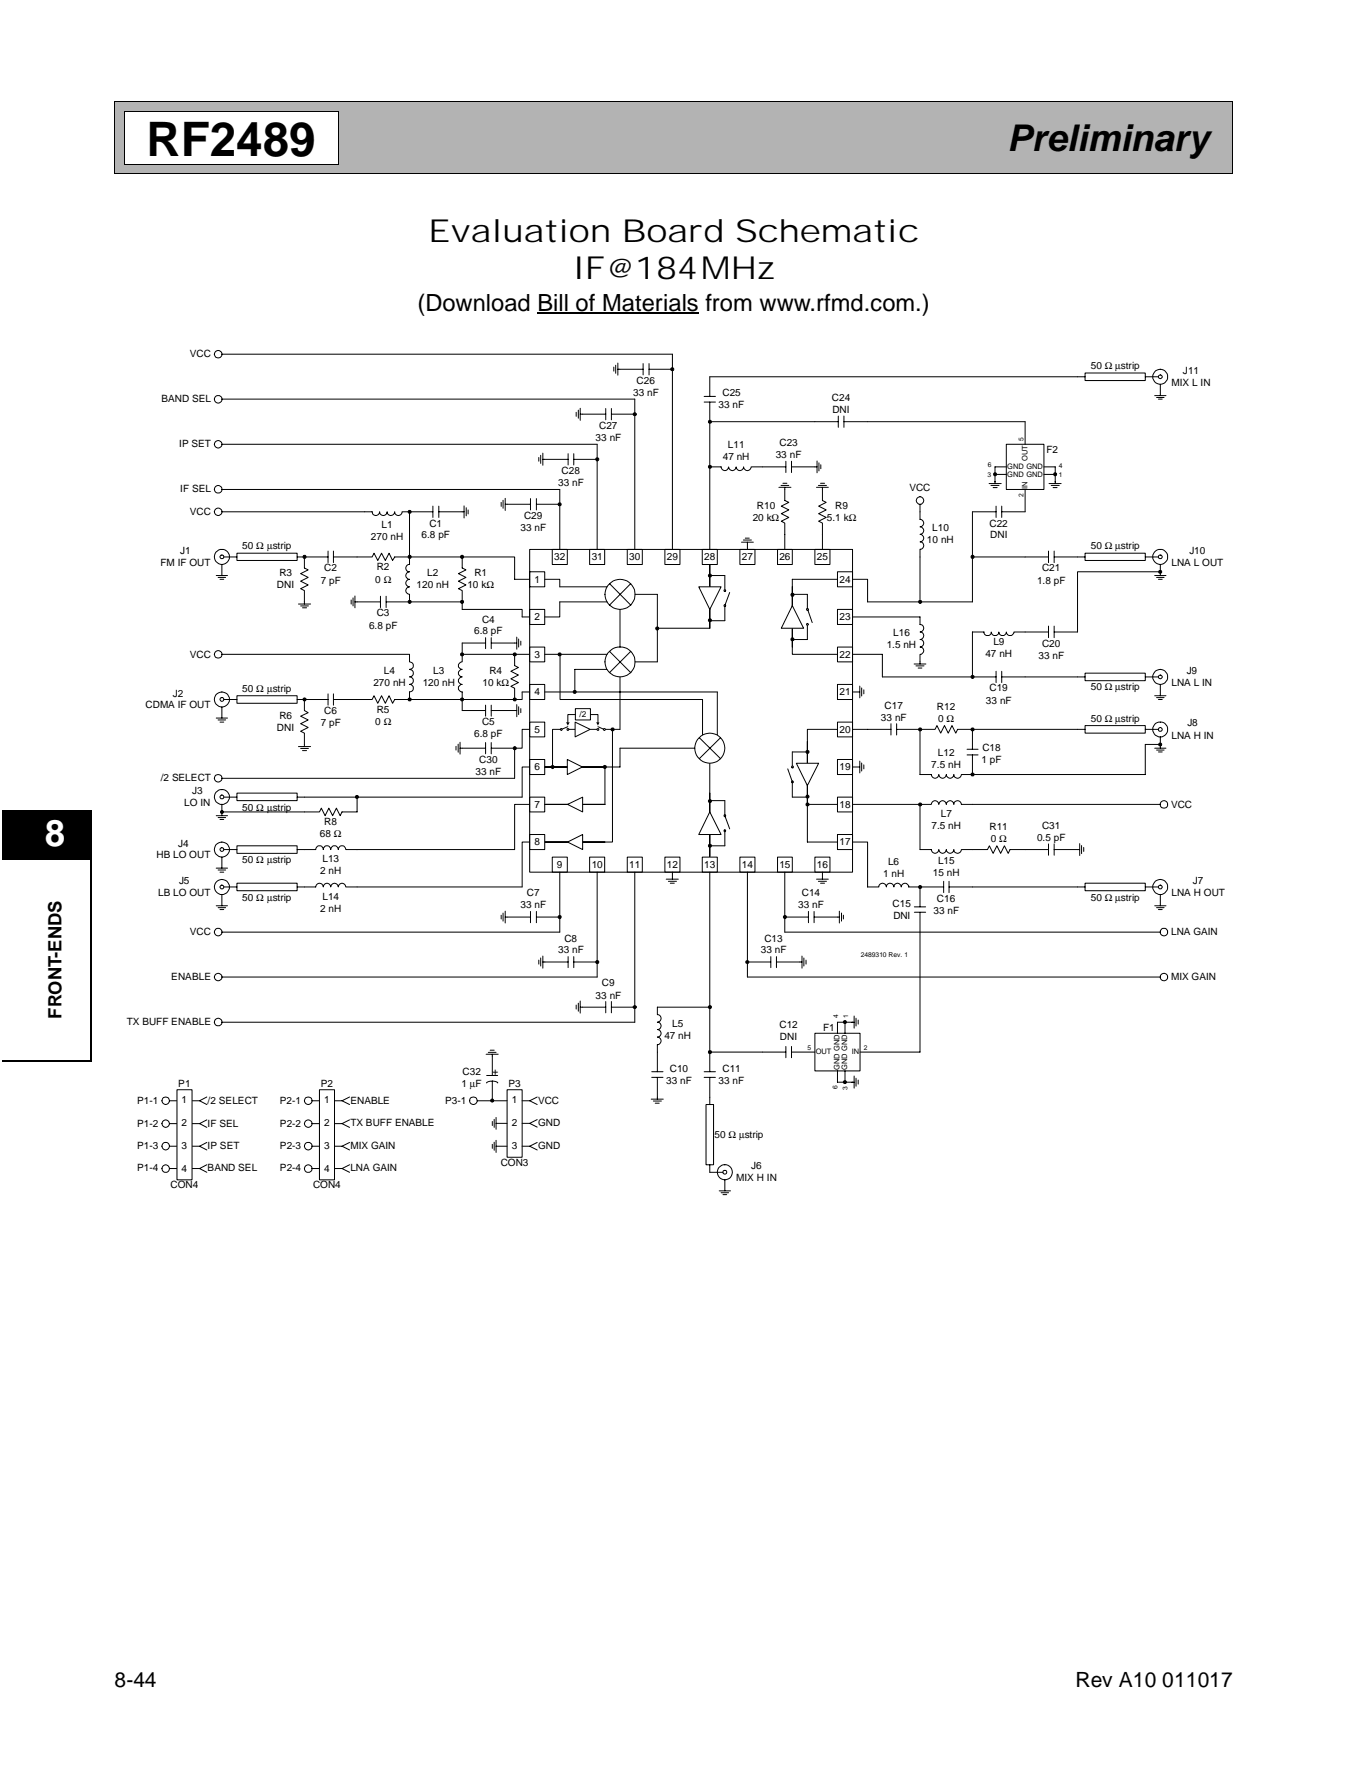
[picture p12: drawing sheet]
<svg xmlns="http://www.w3.org/2000/svg" width="216mm" height="279mm" viewBox="0 0 216 279" stroke-linecap="round" stroke-linejoin="round" font-family="sans-serif">
<path d="M18 16h176.2v11.3h-176.2z" fill="#b3b3b3"/>
<path d="M18 16h176.2M18 16v11.3M194.2 16v11.3M18 27.3h176.2" fill="none" stroke="#000" stroke-width=".16"/>
<path d="M19.5 17.6h33.8v8.2h-33.8z" fill="#fff"/>
<g fill="none" stroke="#000" stroke-width=".16">
<path d="M19.5 17.6h33.8M19.5 17.5v8.3M53.3 17.6v8.3M19.5 25.8h33.8M83.4 86.5h50.9v50.8h-50.9zM83.4 90h2.4v2.4h-2.4zM83.4 95.9h2.4v2.4h-2.4zM87 86.5h2.3v2.4h-2.3zM92.9 86.5h2.3v2.4h-2.3zM98.8 86.5h2.3v2.4h-2.3zM104.7 86.5h2.4v2.4h-2.4zM110.6 86.5h2.4v2.4h-2.4z"/>
<path d="M116.5 86.5h2.4v2.4h-2.4zM122.4 86.5h2.4v2.4h-2.4zM128.3 86.5h2.4v2.4h-2.4zM131.9 90h2.4v2.4h-2.4zM131.9 95.9h2.4v2.4h-2.4zM83.4 101.9h2.4v2.3h-2.4zM83.4 119.5h2.4v2.4h-2.4zM83.4 107.7h2.4v2.4h-2.4zM83.4 113.7h2.4v2.3h-2.4zM131.9 101.9h2.4v2.3h-2.4zM131.9 119.5h2.4v2.4h-2.4zM131.9 107.7h2.4v2.4h-2.4z"/>
<path d="M131.9 113.7h2.4v2.3h-2.4zM83.4 125.5h2.4v2.3h-2.4zM83.4 131.4h2.4v2.3h-2.4zM87 134.9h2.3v2.4h-2.3zM92.9 134.9h2.3v2.4h-2.3zM98.8 134.9h2.3v2.4h-2.3zM104.7 134.9h2.4v2.4h-2.4zM110.6 134.9h2.4v2.4h-2.4zM116.5 134.9h2.4v2.4h-2.4zM122.4 134.9h2.4v2.4h-2.4zM128.3 134.9h2.4v2.4h-2.4zM131.9 125.5h2.4v2.3h-2.4z"/>
<path d="M131.9 131.4h2.4v2.3h-2.4z"/>
</g>
<path d="M.4 127.7h2.7v7.3h-2.7zM3.1 127.7h11.1v7.3h-11.1z" fill="#000"/>
<path d="M.3 127.7h14.1M.3 135.1h14.1M14.3 127.7v39.2M.3 167h14.1" fill="none" stroke="#000" stroke-width=".21"/>
<path d="M84.6 49.3h25.4" fill="none" stroke="#000" stroke-width=".17"/>
<circle cx="97.6" cy="93.6" r="2.38" fill="#fff"/>
<g fill="none" stroke="#000" stroke-width=".16">
<path d="M96 91.9l3.3 3.3M99.3 91.9l-3.3 3.3"/>
<circle cx="97.6" cy="93.6" r="2.38"/>
</g>
<circle cx="97.6" cy="104.2" r="2.38" fill="#fff"/>
<g fill="none" stroke="#000" stroke-width=".16">
<path d="M97.6 95.9v6M96 102.5l3.3 3.4M99.3 102.5l-3.3 3.4M85.8 120.7h9.4"/>
<circle cx="97.6" cy="104.2" r="2.38"/>
</g>
<path d="M89.3 119.5l2.4 1.2-2.4 1.2z" fill="#fff" stroke="#000" stroke-width=".16"/>
<path d="M85.8 91.2h2.4v1.2M88.2 94.7v2.4h-2.4M111.8 88.9v10M85.8 103h9.8M85.8 108.9h27.2M88.2 103v7.1h22.4M95.6 105.4h-5.1v3.5M97.6 106.6v8.2" fill="none" stroke="#000" stroke-width=".16"/>
<g fill="#000" stroke="#000" stroke-width=".16">
<path d="M88 102.8l.3 .1v.3l-.1 .1-.3-.1v-.2z"/>
<circle cx="90.5" cy="108.9" r=".24"/>
</g>
<path d="M110 92.4h3.6l-1.8 3.5z" fill="#fff" stroke="#000" stroke-width=".16"/>
<path d="M114.1 90.6v2.2M114.1 95.5v2.2" fill="none" stroke="#000" stroke-width=".16"/>
<path d="M114.1 92.8v.3h.1v-.3zM114.1 95.2v.3h.1v-.3z" fill="#fff"/>
<path d="M103.5 93.6v10.6M103.5 98.9h8.3M111.8 90.6h2.3M111.8 97.7h2.3M114.1 92.8h.1v.3h-.1zM114.1 95.2h.1v.3h-.1zM114.9 93.3l-.7 1.9M97.6 117.8h11.9M110.6 110.1v5.9M113 108.9v6.8M111.8 124.8v10" fill="none" stroke="#000" stroke-width=".16"/>
<g fill="#000" stroke="#000" stroke-width=".16">
<path d="M111.6 97.5l.3-.1 .1 .2v.2l-.2 .1-.2-.1zM111.6 90.5l.3-.1 .1 .2v.2h-.2h-.2zM96.3 114.7l.3-.1 .1 .2v.2l-.3 .1-.1-.1z"/>
<circle cx="103.5" cy="98.9" r=".25"/>
<circle cx="95.2" cy="120.7" r=".25"/>
</g>
<path d="M111.8 127.8l1.8 3.6h-3.6z" fill="#fff" stroke="#000" stroke-width=".16"/>
<path d="M114.1 126v2.3M114.1 130.9v2.2" fill="none" stroke="#000" stroke-width=".16"/>
<path d="M114 130.8a.15 .15 0 0 1 .3 0 .15 .15 0 0 1-.3 0zM114 128.4a.15 .15 0 0 1 .3 0 .15 .15 0 0 1-.3 0z" fill="#fff"/>
<g fill="none" stroke="#000" stroke-width=".16">
<path d="M127.1 116.7v9.9M111.8 133.1h2.3M111.8 126h2.3M111.8 120.1v4.7M114.2 128.5l.7 2"/>
<circle cx="114.1" cy="128.4" r=".14"/>
<circle cx="114.1" cy="130.8" r=".14"/>
</g>
<path d="M111.6 125.9h.2h.2v.3l-.3 .1-.1-.1zM111.6 133l.2-.1 .2 .1v.3h-.3l-.1-.1z" fill="#000" stroke="#000" stroke-width=".16"/>
<path d="M125.4 120.1h3.5l-1.8 3.6z" fill="#fff" stroke="#000" stroke-width=".16"/>
<path d="M124.8 118.4v2.2M124.8 123.2v2.3" fill="none" stroke="#000" stroke-width=".16"/>
<path d="M124.6 120.7l.2-.1 .1 .2-.2 .1zM124.8 122.9l.1 .2-.1 .1-.2-.1z" fill="#fff"/>
<path d="M124.8 92.4v9.5M124.8 118.4h2.3M131.9 114.8h-4.8v1.8M124.1 121l.6 1.9M124.6 120.7l.2-.1 .1 .2-.2 .1zM124.8 122.9l.1 .2-.1 .1-.2-.1zM124.8 125.5h2.3M131.9 126.6h-4.8v5.9h4.8" fill="none" stroke="#000" stroke-width=".16"/>
<g fill="#000" stroke="#000" stroke-width=".16">
<path d="M127 118.2h.3a.24 .24 0 0 1 0 .3 .24 .24 0 0 1-.3 .1 .24 .24 0 0 1 0-.4zM127 126.5l.3-.1 .1 .2v.2l-.3 .1-.1-.1z"/>
<circle cx="127.2" cy="125.4" r=".24"/>
</g>
<path d="M124.8 95.3l1.7 3.6h-3.5z" fill="#fff" stroke="#000" stroke-width=".16"/>
<path d="M127.1 93.6v2.2M127.1 98.4v2.3" fill="none" stroke="#000" stroke-width=".16"/>
<path d="M127 98.3a.15 .15 0 0 1 .3 0 .15 .15 0 0 1-.3 0zM127.1 95.8l.2 .1-.1 .2h-.1z" fill="#fff"/>
<g fill="none" stroke="#000" stroke-width=".16">
<path d="M124.8 93.6h2.3M127.1 95.8l.2 .1-.1 .2h-.1zM127.2 96.1l.7 1.9M131.9 91.2h-7.1v1.2M124.8 101.9v1.1h7.1M124.8 100.7h2.3"/>
<circle cx="127.2" cy="98.3" r=".15"/>
</g>
<g fill="#000" stroke="#000" stroke-width=".16">
<path d="M124.7 93.4h.2l.1 .2-.1 .3h-.2l-.1-.2z"/>
<circle cx="124.8" cy="100.7" r=".24"/>
</g>
<circle cx="111.8" cy="117.8" r="2.37" fill="#fff"/>
<g fill="none" stroke="#000" stroke-width=".16">
<path d="M87.1 114.8h1.1M110.1 116.1l3.4 3.3M113.5 116.1l-3.4 3.3"/>
<circle cx="111.8" cy="117.8" r="2.37"/>
</g>
<path d="M88.3 114.7h.2l-.1 .3-.1-.1z" fill="#fff" stroke="#000" stroke-width=".16"/>
<path d="M89.4 114.4l-.9 .4M89.6 114.8h1" fill="none" stroke="#000" stroke-width=".16"/>
<path d="M89.3 114.7h.2l.1 .1-.2 .2z" fill="#fff" stroke="#000" stroke-width=".16"/>
<path d="M95.3 114.8h1.2" fill="none" stroke="#000" stroke-width=".16"/>
<circle cx="95.2" cy="114.8" r=".16" fill="#fff" stroke="#000" stroke-width=".16"/>
<path d="M93 114.8h1M94.2 114.4l.8 .4" fill="none" stroke="#000" stroke-width=".16"/>
<g fill="#fff" stroke="#000" stroke-width=".16">
<path d="M94 114.7h.3v.2l-.2 .1z"/>
<path d="M90.6 113.7l2.3 1.1-2.3 1.2z"/>
</g>
<path d="M90.6 111.5h2.4v1.8h-2.4zM90.6 112.5h-1.2v1.3M93 112.5h1.2v1.3M85.8 126.6h9.5" fill="none" stroke="#000" stroke-width=".16"/>
<path d="M89.1 113.7h.6l-.3 .5zM93.9 113.7h.5l-.2 .5z" fill="#000"/>
<path d="M89.4 126.6l2.4-1.1v2.3z" fill="#fff" stroke="#000" stroke-width=".16"/>
<path d="M85.8 132.5h9.5" fill="none" stroke="#000" stroke-width=".16"/>
<path d="M89.4 132.5l2.4-1.1v2.3z" fill="#fff" stroke="#000" stroke-width=".16"/>
<g fill="none" stroke="#000" stroke-width=".16">
<path d="M88.2 92.4h7.4M88.2 94.7h7.4M100 93.6h3.5M116.8 85.3h1.8M117.1 85h1.2M117.4 84.7h.6M117.7 85.3v1.2M71.8 117.5v.6M72.2 117.1v1.3M72.4 117.8h4.1M72.4 116.8v1.9M76.5 116.9v1.8"/>
<path d="M77.4 117.8h3.6v4.7h-46.1a.58 .58 0 0 1-.6 .6 .58 .58 0 0 1-.5-.7 .58 .58 0 0 1 .8-.4 .45 .45 0 0 1 .3 .5M77.4 116.9v1.8M87 114.8v5.9M97.6 114.8h-1.2v17.7h-1.1M97.6 117.8v2.9h-2.3v5.9M100 104.2h3.5M134.3 114.8h6M134.3 108.9h1.1M135.4 108v1.9M135.4 119.8v1.9M135.7 108.3v1.3M136 108.6v.6"/>
<path d="M140.3 113.9v1.8M141.2 114.8h3.7v7.1h1.8a.59 .59 0 0 0 .5 .6 .59 .59 0 0 0 .6-.6 .59 .59 0 0 0 .6 .6 .59 .59 0 0 0 .6-.6 .59 .59 0 0 0 .6 .6 .59 .59 0 0 0 .6-.6 .59 .59 0 0 0 .6 .6 .59 .59 0 0 0 .6-.6h1.7v-3.1M141.2 113.9v1.8M152.3 117.9h1.7M152.3 118.8h1.7M153.1 114.8v3.1M169.7 114.8h1.2M170.9 114.2h9.5v1.2h-9.5zM180.4 114.8h1.1M104.9 138.4h1.9M105.3 138.7h1.2M105.6 139h.6"/>
<path d="M105.9 137.3v1.1M128.6 138.4h1.8M128.9 138.7h1.2M129.2 139h.7M129.5 137.3v1.1M134.3 120.7h1.1M135.7 120.1v1.3M136 120.4v.6"/>
</g>
<g fill="#000" stroke="#000" stroke-width=".16">
<path d="M144.7 114.7l.3-.1 .1 .2v.2l-.2 .1-.2-.1zM86.8 120.7l.2-.2 .3 .2v.1l-.3 .2z"/>
<circle cx="81.1" cy="117.8" r=".24"/>
</g>
<path d="M182.5 114.6a.31 .31 0 0 1 .4 0 .31 .31 0 0 1 0 .5l-.4-.1z" fill="#fff"/>
<path d="M181.5 114.8h.9M181.8 117.8h1.8M182.1 118.1h1.2M182.4 118.4h.6M182.5 114.6a.31 .31 0 0 1 .4 0 .31 .31 0 0 1 0 .5l-.4-.1zM182.7 116a1.18 1.18 0 0 1-1.1-1.6 1.18 1.18 0 0 1 1.9-.5 1.18 1.18 0 0 1-.3 2l-.5 .1v1.8M182.7 117.2h-2.3v4.7h-27.3M36.1 125.5h1.2M37.3 124.8h9.5v1.2h-9.5zM46.8 125.5h35.4M56.2 125.5v2.3h-2.3l-.3 .6-.6-1.2-.6 1.2-.6-1.2-.6 1.2-.6-1.2-.3 .6h-2.4" fill="none" stroke="#000" stroke-width=".16"/>
<g fill="#000" stroke="#000" stroke-width=".16">
<path d="M153 114.7l.3-.1 .1 .2-.1 .2-.2 .1-.1-.1zM182.5 117.1l.3-.1a.23 .23 0 0 1 .1 .3 .23 .23 0 0 1-.3 .1 .23 .23 0 0 1-.1-.3z"/>
<circle cx="153.2" cy="121.9" r=".24"/>
</g>
<circle cx="34.9" cy="133.7" r=".3" fill="#fff"/>
<g fill="none" stroke="#000" stroke-width=".16">
<path d="M34.1 136.7h1.7M34.3 136.9h1.2M34.6 137.3h.6M34.9 134.9a1.19 1.19 0 0 0 1.2-1.6 1.19 1.19 0 0 0-2-.4 1.19 1.19 0 0 0 .6 2h.2v1.8M34.9 127.8h13M35.2 125.5h.9M36.1 133.7h1.2M37.3 133.1h9.5v1.2h-9.5zM46.8 133.7h2.9a.59 .59 0 0 1 .6-.6 .59 .59 0 0 1 .6 .6 .59 .59 0 0 1 .6-.6 .59 .59 0 0 1 .6 .6 .59 .59 0 0 1 .6-.6 .59 .59 0 0 1 .6 .6 .59 .59 0 0 1 .6-.6 .59 .59 0 0 1 .6 .6h1.7M83.4 126.6h-2.4v7.1"/>
<circle cx="34.9" cy="133.7" r=".3"/>
</g>
<path d="M34.9 127.6h.2l.1 .2-.1 .2h-.3l-.1-.2zM56.1 125.2l.3 .1v.3l-.2 .1-.2-.1v-.2z" fill="#000" stroke="#000" stroke-width=".16"/>
<path d="M34.7 125.3a.3 .3 0 0 1 .5 0 .3 .3 0 0 1-.1 .4h-.3a.28 .28 0 0 1-.1-.4z" fill="#fff"/>
<path d="M34.1 128.4h1.7M34.3 128.7h1.2M34.6 129h.6M34.7 125.3a.3 .3 0 0 1 .5 0 .3 .3 0 0 1-.1 .4h-.3a.28 .28 0 0 1-.1-.4zM34.9 126.6a1.16 1.16 0 0 0 1.2-1.5 1.16 1.16 0 0 0-1.9-.5 1.16 1.16 0 0 0 .2 1.9l.5 .1v1.8M35.2 133.7h.9" fill="none" stroke="#000" stroke-width=".16"/>
<path d="M34.7 139.4a.29 .29 0 0 1 .4 0 .29 .29 0 0 1 .1 .4l-.1 .1h-.3a.28 .28 0 0 1-.1-.5z" fill="#fff"/>
<g fill="none" stroke="#000" stroke-width=".16">
<path d="M34.7 139.4a.29 .29 0 0 1 .4 0 .29 .29 0 0 1 .1 .4l-.1 .1h-.3a.28 .28 0 0 1-.1-.5zM35.2 139.6h2.1M37.3 139h9.5v1.2h-9.5zM46.8 139.6h2.9a.59 .59 0 0 1 .6-.6 .59 .59 0 0 1 .6 .6 .59 .59 0 0 1 .6-.6 .59 .59 0 0 1 .6 .6 .59 .59 0 0 1 .6-.6 .59 .59 0 0 1 .6 .6 .59 .59 0 0 1 .6-.6 .59 .59 0 0 1 .6 .6h1.7M83.4 132.5h-1.2v7.1M88.2 137.3v9.4h-53.3v-.2a.64 .64 0 0 0-.9-.3 .59 .59 0 0 0 .1 1 .59 .59 0 0 0 .8-.5M94 137.3v16.5h-59.1a.59 .59 0 0 0-.8-.5 .59 .59 0 0 0-.2 .9 .59 .59 0 0 0 1-.1v-.3M100 137.3v23.6h-65.1a.59 .59 0 0 0-.5-.6 .59 .59 0 0 0-.6 .5 .59 .59 0 0 0 .4 .7 .66 .66 0 0 0 .7-.4v-.2M111.8 137.3v31.4M134.3 132.5h2.3v7.1h1.8a.59 .59 0 0 1 .6-.6 .59 .59 0 0 1 .6 .6 .59 .59 0 0 1 .6-.6 .59 .59 0 0 1 .6 .6 .57 .57 0 0 1 .5-.6 .57 .57 0 0 1 .6 .6 .59 .59 0 0 1 .6-.6 .59 .59 0 0 1 .6 .6h1.8v3.1M34.1 142.6h1.7M34.3 142.9h1.2"/>
<path d="M34.6 143.2h.6M34.9 140.8a1.19 1.19 0 0 0 1.2-1.6 1.19 1.19 0 0 0-1.9-.5 1.19 1.19 0 0 0 .2 2l.5 .1v1.8M78.9 144.1v.6M79.2 143.7v1.3M79.6 144.4h3.9M79.6 143.4v1.9M83.5 143.5v1.7M84.5 144.4h3.7M84.5 143.5v1.7M84.9 151.1v.7M85.1 150.8v1.3M85.5 151.4h4"/>
<path d="M85.5 150.5v1.9M89.5 150.6v1.7M90.4 151.4h3.6M90.4 150.6v1.7M90.7 158.2v.6M91.1 157.9v1.3M91.4 158.5h4M91.4 157.6v1.9M95.4 157.6v1.8M96.3 158.5h3.7M96.3 157.6v1.8M111.8 158.5h-8.3v1.2a.59 .59 0 0 1 .6 .6 .59 .59 0 0 1-.6 .6 .57 .57 0 0 1 .6 .6 .57 .57 0 0 1-.6 .6 .59 .59 0 0 1 .6 .5 .59 .59 0 0 1-.6 .6 .59 .59 0 0 1 .6 .6 .59 .59 0 0 1-.6 .6v4.3"/>
<path d="M144 142.7h1.8M144 143.6h1.8M144.9 143.6v3.1M102.6 168.7h1.8M102.6 169.6h1.8M103.5 169.6v3.1M110.9 168.7h1.8M110.9 169.6h1.8M111.2 173.9h1.2v9.4h-1.2zM111.8 169.6v4.3M111.8 165.6h8.3M111.8 183.3v1.2"/>
</g>
<g fill="#000" stroke="#000" stroke-width=".16">
<path d="M93.9 151.3l.3-.1 .1 .2-.1 .2-.2 .1-.1-.1zM99.7 158.5l.3-.2 .2 .2v.1l-.2 .2h-.2zM111.6 165.4h.4v.4l-.2 .1-.2-.1z"/>
<circle cx="88.1" cy="144.4" r=".25"/>
<circle cx="111.8" cy="158.5" r=".24"/>
</g>
<circle cx="114.1" cy="184.5" r=".3" fill="#fff"/>
<g fill="none" stroke="#000" stroke-width=".16">
<path d="M117.7 137.3v16.5h65a.59 .59 0 0 0 .8 .5 .59 .59 0 0 0 .3-.9 .59 .59 0 0 0-1 .1l-.1 .3M123.6 137.3v9.4h59.1a.59 .59 0 0 0 1 .5 .59 .59 0 0 0-.2-1.1l-.6 .1-.2 .3v.2M134.3 126.6h10.6v7.1h1.8a.59 .59 0 0 0 .5 .6 .59 .59 0 0 0 .6-.6 .59 .59 0 0 0 .6 .6 .59 .59 0 0 0 .6-.6 .59 .59 0 0 0 .6 .6 .59 .59 0 0 0 .6-.6 .59 .59 0 0 0 .6 .6 .59 .59 0 0 0 .6-.6h1.7M144.9 126.6h1.8a.59 .59 0 0 1 .5-.6 .59 .59 0 0 1 .6 .6 .59 .59 0 0 1 .6-.6 .59 .59 0 0 1 .6 .6 .59 .59 0 0 1 .6-.6 .59 .59 0 0 1 .6 .6 .59 .59 0 0 1 .6-.6 .59 .59 0 0 1 .6 .6h1.7M144.9 139.6h3.7M148.6 138.7v1.8M149.5 139.6h3.6M149.5 138.7v1.8M169.7 139.6h1.2M170.9 139h9.5v1.2h-9.5zM180.4 139.6h1.1M117.7 151.4h3.7"/>
<path d="M121.4 150.6v1.7M122.3 151.4h4M122.3 150.6v1.7M123.6 144.4h3.7M126.3 150.5v1.9M126.6 150.8v1.3M126.9 151.1v.7M127.3 143.5v1.7M128.2 144.4h4M128.2 143.5v1.7M132.2 143.4v1.9M132.5 143.7v1.3"/>
<path d="M132.8 144.1v.6M134.5 159.9v1.9M144.9 146.7v18.9h-9.5M120.1 165.6h3.7M123.8 164.7v1.8M124.6 165.6h3.7M124.6 164.7v1.8M128.3 162.6h7.1v6h-7.1zM131.9 168.6v1.7h2.6M133.1 160.9v1.7M133.1 168.6v1.7M134.5 160.9h-2.6v1.7"/>
<path d="M134.5 169.4v1.9M134.8 160.3v1.2M134.8 169.7v1.3M135.1 160.6v.6M135.1 170v.6M111.8 184.5h2M113.3 187.5h1.7M113.6 187.7h1.1M113.8 188h.6M114.1 185.7a1.2 1.2 0 0 1-1.1-1.6 1.2 1.2 0 0 1 1.9-.5 1.2 1.2 0 0 1-.2 2l-.6 .1v1.8"/>
<circle cx="114.1" cy="184.5" r=".3"/>
</g>
<g fill="#000" stroke="#000" stroke-width=".16">
<circle cx="117.7" cy="151.4" r=".24"/>
<circle cx="123.6" cy="144.4" r=".25"/>
<circle cx="133" cy="160.9" r=".24"/>
<circle cx="133" cy="170.3" r=".24"/>
</g>
<path d="M182.5 139.4a.31 .31 0 0 1 .4 .1 .31 .31 0 0 1 0 .4h-.3l-.1-.1z" fill="#fff"/>
<g fill="none" stroke="#000" stroke-width=".16">
<path d="M139 106.6h17.9M156.9 105.7v1.7M157.7 106.6h3.7M157.7 105.7v1.7M169.7 106.6h1.2M170.9 106h9.5v1.1h-9.5zM180.4 106.6h1.1M153.1 126.6h29.6a.6 .6 0 0 0 .8 .5 .6 .6 0 0 0 .3-.9 .6 .6 0 0 0-1 .1l-.1 .3M161.4 133.7h3.7M165.1 132.8v1.8M166 133.7h4M166 132.8v1.8"/>
<path d="M170 132.8v1.9M170.3 133.1v1.3M170.7 133.4v.6M181.5 139.6h.9M182.5 139.4a.31 .31 0 0 1 .4 .1 .31 .31 0 0 1 0 .4h-.3l-.1-.1zM181.8 142.6h1.8M182.1 142.9h1.2M182.4 143.2h.6M182.7 140.8a1.17 1.17 0 0 1-1.1-1.6 1.17 1.17 0 0 1 1.9-.5 1.17 1.17 0 0 1-.3 2l-.5 .1v1.8"/>
</g>
<path d="M144.7 139.5l.3-.1 .1 .2v.2l-.2 .1-.2-.1zM144.7 126.5l.3-.1 .1 .2v.2l-.2 .1-.2-.1z" fill="#000" stroke="#000" stroke-width=".16"/>
<path d="M182.5 106.4l.2-.1 .3 .2v.1l-.3 .2a.3 .3 0 0 1-.2-.1 .3 .3 0 0 1 0-.3z" fill="#fff"/>
<g fill="none" stroke="#000" stroke-width=".16">
<path d="M144.9 79.4a.58 .58 0 0 1-.6-.7 .58 .58 0 0 1 .8-.4 .58 .58 0 0 1 .2 .8l-.2 .3h-.2v2.3a.59 .59 0 0 1 .6 .6 .59 .59 0 0 1-.6 .6 .6 .6 0 0 1 .5 .8l-.2 .3-.3 .1a.6 .6 0 0 1 .5 .8l-.2 .3-.3 .1a.57 .57 0 0 1 .6 .6 .57 .57 0 0 1-.6 .5v8.3M156.9 79.7v1.7M157.7 79.7v1.7M134.3 97.1h10.6v1.2a.59 .59 0 0 1 .6 .6 .59 .59 0 0 1-.6 .6 .59 .59 0 0 1 .6 .6 .59 .59 0 0 1-.6 .6 .59 .59 0 0 1 .6 .6 .59 .59 0 0 1-.6 .6 .55 .55 0 0 1 .5 .2 .55 .55 0 0 1-.1 .6l-.2 .3h-.2v1.5M153.1 87.7h12M156.9 80.6h-3.8v14.1h-16.5M157.7 80.6h3.7M165.1 99.5h-5.4v.2a.64 .64 0 0 1-1 .2l-.2-.4v.2a.64 .64 0 0 1-1 .2l-.2-.4a.52 .52 0 0 1-.4 .5l-.5-.1-.3-.4a.52 .52 0 0 1-.4 .5h-.4a.52 .52 0 0 1-.3-.5h-1.9v7.1M165.1 86.7v1.9M165.1 98.6v1.8M166 99.5h3.7M166 86.7v1.9"/>
<path d="M166 98.6v1.8M166 87.7h4.9M170.9 87.1h9.5v1.1h-9.5zM180.4 87.7h1.1M134.3 103h4.7v3.6M143.9 104.5h1.9M144.2 104.8h1.3M144.6 105.2h.6M181.5 106.6h.9M181.8 109.5h1.8M182.1 109.8h1.2M182.4 110.1h.6"/>
<path d="M182.5 106.4l.2-.1 .3 .2v.1l-.3 .2a.3 .3 0 0 1-.2-.1 .3 .3 0 0 1 0-.3zM182.7 107.7a1.17 1.17 0 0 1-1.1-1.6 1.17 1.17 0 0 1 1.9-.3 1.17 1.17 0 0 1-.5 1.9h-.3v1.8"/>
</g>
<path d="M144.7 94.6l.3-.1a.24 .24 0 0 1 .1 .4 .24 .24 0 0 1-.4 0 .24 .24 0 0 1 0-.3zM153 87.4h.3a.25 .25 0 0 1 0 .4 .25 .25 0 0 1-.3 0 .25 .25 0 0 1 0-.4zM153 106.4l.3-.1a.24 .24 0 0 1 0 .4 .24 .24 0 0 1-.3 0 .24 .24 0 0 1 0-.3z" fill="#000" stroke="#000" stroke-width=".16"/>
<path d="M182.5 87.5a.31 .31 0 0 1 .4 0 .31 .31 0 0 1 0 .4l-.4-.1z" fill="#fff"/>
<g fill="none" stroke="#000" stroke-width=".16">
<path d="M111.8 59.3v3.1M169.7 59.3h1.2M170.9 58.7h9.5v1.2h-9.5zM180.4 59.3h1.1M110.9 62.4h1.8M110.9 63.3h1.8M111.8 73.5h1.8a.59 .59 0 0 0 .5 .6 .59 .59 0 0 0 .6-.6 .59 .59 0 0 0 .6 .6 .59 .59 0 0 0 .6-.6 .59 .59 0 0 0 .6 .6 .59 .59 0 0 0 .6-.6 .59 .59 0 0 0 .6 .6 .59 .59 0 0 0 .6-.6h5.5M111.8 63.3v23.2M111.8 66.4h20.2M122.7 76.7h1.9M123 76.4h1.2M123.3 76.1h.6"/>
<path d="M123.6 76.7v2.1l.6 .3-1.2 .6 1.2 .6-1.2 .6 1.2 .5-1.2 .6 .6 .3v4.2M123.8 72.6v1.8M124.6 73.5h4.1M124.6 72.6v1.8M128.6 76.7h1.8M128.7 72.6v1.8M128.9 76.4h1.2M129 72.9v1.2M129.2 76.1h.7M129.3 73.2v.6M129.5 76.7v2.1l.6 .3-1.2 .6 1.2 .6-1.2 .6 1.2 .5-1.2 .6 .6 .3v4.2M132 65.5v1.8"/>
<path d="M132.9 66.4h28.5v3.5M132.9 65.5v1.8M155.8 76.1h1.9M156.1 76.4h1.2M156.4 76.8h.6M156.7 74.7h1.8M158.5 69.9h5.9v7.1h-5.9zM158.5 73.5h-1.8v2.6M161.4 77v3.6M164.4 74.7h1.8M164.4 73.5h1.8v2.6M165.2 76.1h1.9"/>
<path d="M165.5 76.4h1.3M165.8 76.8h.7M134.3 91.2h2.3v3.5M181.5 87.7h.9M181.8 90.6h1.8M182.1 90.9h1.2M182.4 91.2h.6M182.5 87.5a.31 .31 0 0 1 .4 0 .31 .31 0 0 1 0 .4l-.4-.1zM182.7 88.9a1.19 1.19 0 0 1-1.1-1.7 1.19 1.19 0 0 1 2-.3 1.19 1.19 0 0 1-.6 1.9l-.3 .1v1.7M182.7 90h-13v9.5"/>
</g>
<g fill="#000" stroke="#000" stroke-width=".16">
<path d="M166 74.5h.3l.1 .3-.2 .1-.2-.1-.1-.1zM182.5 89.9l.3-.1 .1 .2v.2l-.2 .1-.2-.1z"/>
<circle cx="111.8" cy="73.5" r=".24"/>
<circle cx="156.7" cy="74.7" r=".24"/>
</g>
<path d="M182.5 59.1l.2-.1 .3 .2v.2l-.3 .2a.3 .3 0 0 1-.2-.1 .3 .3 0 0 1 0-.4z" fill="#fff"/>
<g fill="none" stroke="#000" stroke-width=".16">
<path d="M34.9 55.8a.58 .58 0 0 0-.6-.6 .58 .58 0 0 0-.5 .7 .58 .58 0 0 0 .8 .4 .52 .52 0 0 0 .3-.5h71v30.7M96.7 57.8v.6M97 57.5v1.3M97.3 58.1h4M97.3 57.2v1.9M101.3 57.2v1.8M102.2 58.1h3.7M102.2 57.2v1.8M111.8 59.3h57.9M181.5 59.3h.9M182.5 59.1l.2-.1 .3 .2v.2l-.3 .2a.3 .3 0 0 1-.2-.1 .3 .3 0 0 1 0-.4zM34.9 77a.59 .59 0 0 0-.5-.6 .59 .59 0 0 0-.6 .5 .59 .59 0 0 0 .4 .7 .66 .66 0 0 0 .7-.4v-.2h53.3v9.5"/>
<path d="M34.9 69.9a.59 .59 0 0 0-.8-.5 .59 .59 0 0 0-.2 .9 .59 .59 0 0 0 1 0v-.4h59.1v16.6M34.9 62.8a.52 .52 0 0 0-.3-.5h-.4a.59 .59 0 0 0-.4 .7 .59 .59 0 0 0 .6 .4 .59 .59 0 0 0 .5-.6h65.1v23.7M78.9 79.1v.6M79.2 78.7v1.3M79.6 79.4h3.9M79.6 78.4v1.9M83.5 78.5v1.8M84.5 79.4h3.7M84.5 78.5v1.8M84.9 72v.6M85.1 71.7v1.2M85.5 72.3h4"/>
<path d="M85.5 71.3v1.9M89.5 71.4v1.8M90.4 72.3h3.6M90.4 71.4v1.8M90.7 64.9v.6M91.1 64.6v1.2M91.4 65.2h4M91.4 64.3v1.9M95.4 64.3v1.8M96.3 65.2h3.7M96.3 64.3v1.8M181.8 62.3h1.8"/>
<path d="M182.1 62.6h1.2M182.4 62.8h.6M182.7 60.5a1.17 1.17 0 0 1-1.1-1.6 1.17 1.17 0 0 1 1.9-.3 1.17 1.17 0 0 1-.5 1.9h-.3v1.8M36.1 110.1h1.2M37.3 109.5h9.5v1.2h-9.5zM46.8 110.1h4.9M47.9 110.1v1.7l.6 .4-1.2 .5 1.2 .6-1.2 .6 1.2 .6-1.2 .6 .6 .3v1.8M51.7 109.2v1.8M52.5 110.1h6.1l.3-.6 .6 1.2 .6-1.2 .6 1.2 .6-1.2 .5 1.2 .4-.6h2.3M52.5 109.2v1.8M64.5 103v1.2a.62 .62 0 0 1 .6 .4l-.1 .5-.5 .3a.59 .59 0 0 1 .6 .6 .59 .59 0 0 1-.6 .6 .59 .59 0 0 1 .6 .5 .59 .59 0 0 1-.6 .6l.5 .3 .1 .5a.62 .62 0 0 1-.6 .4v1.2M76.5 111v1.7"/>
<path d="M77.4 111.8h4M77.4 111v1.7M81 103v1.8l.6 .3-1.2 .6 1.2 .6-1.2 .5 1.2 .6-1.2 .6 .6 .3v1.8M81.4 110.9v1.9M81.7 111.3v1.2M82 111.5v.7M83.4 108.9h-1.2v1.2h-17.7M83.4 103h-10.6v1.2h-.2a.6 .6 0 0 0-.2 1l.4 .2a.59 .59 0 0 0-.6 .6 .59 .59 0 0 0 .6 .6 .59 .59 0 0 0-.5 .9l.5 .2h-.2l-.4 .4a.67 .67 0 0 0 .6 .8v2.9h3.7M83.4 114.8h-1.2v3h-1.2M56.2 139.6h26M56.2 133.7h24.8M83.4 120.7h-1.2v4.8"/>
</g>
<g fill="#000" stroke="#000" stroke-width=".16">
<path d="M87.9 79.2h.3l.2 .1-.1 .2-.1 .1-.3-.1zM99.8 65h.2l.2 .2-.1 .2h-.1l-.3-.1zM111.6 66.3l.3-.1 .1 .1v.2l-.2 .1-.2-.1z"/>
<circle cx="105.9" cy="58.1" r=".24"/>
<circle cx="94.1" cy="72.3" r=".25"/>
<circle cx="72.8" cy="110.1" r=".24"/>
<circle cx="81.1" cy="110.1" r=".24"/>
</g>
<circle cx="34.9" cy="110.1" r=".3" fill="#fff"/>
<g fill="none" stroke="#000" stroke-width=".16">
<path d="M68.2 79.7v1.7M69.1 79.7v1.7M73.1 79.6v1.9M73.4 79.9v1.3M34.9 80.6a.59 .59 0 0 0-.8-.6 .59 .59 0 0 0-.2 1 .59 .59 0 0 0 1-.1v-.3h23.7l.1 .3a.61 .61 0 0 0 .7 .2 .61 .61 0 0 0 .4-.5 .59 .59 0 0 0 .6 .6 .59 .59 0 0 0 .6-.6 .59 .59 0 0 0 .6 .6 .59 .59 0 0 0 .6-.6 .57 .57 0 0 0 .5 .6 .57 .57 0 0 0 .6-.6h1.2M36.1 87.7h1.2M37.3 87.1h9.5v1.1h-9.5zM46.8 87.7h4.9M47.9 87.7v1.7l.6 .3-1.2 .6 1.2 .6-1.2 .6 1.2 .6-1.2 .6 .6 .3v1.7M51.7 86.7v1.9M52.5 87.7h6.1l.3-.6 .6 1.1 .6-1.1 .6 1.1 .6-1.1 .5 1.1 .4-.5h2.3M52.5 86.7v1.9"/>
<path d="M55.3 94.4v.7M55.6 94.1v1.3M55.9 94.7h4M55.9 93.8v1.9M59.9 93.9v1.7M60.8 94.7h12M60.8 93.9v1.7M64.5 87.7h16.5v3.5h2.4M64.5 87.7v1.2a.57 .57 0 0 0-.6 .5 .57 .57 0 0 0 .6 .6 .59 .59 0 0 0-.6 .6 .59 .59 0 0 0 .6 .6 .59 .59 0 0 0-.6 .6 .59 .59 0 0 0 .6 .6 .59 .59 0 0 0-.6 .6 .59 .59 0 0 0 .6 .6v1.1M64.5 80.6v7.1M64.5 80.6h3.7M69.1 80.6h4"/>
<path d="M72.8 87.7v1.7l.6 .3-1.2 .6 1.2 .6-1.2 .6 1.2 .6-1.2 .6 .6 .3v1.7M72.8 94.7v1.2h9.4v1.2h1.2M73.7 80.3v.6M34.1 113h1.7M34.3 113.3h1.2M34.6 113.7h.6M34.9 111.3a1.18 1.18 0 0 0 1.2-1.6 1.18 1.18 0 0 0-1.9-.5 1.18 1.18 0 0 0 .2 2l.5 .1v1.7M34.9 103a.58 .58 0 0 0-.6-.6 .58 .58 0 0 0-.5 .7 .58 .58 0 0 0 .8 .4 .45 .45 0 0 0 .3-.5h29.6M35.2 110.1h.9M47 117.5h1.9M47.3 117.8h1.3M47.6 118.2h.7"/>
<path d="M47.9 117.2v.3M76.5 101.2h-3.7v1.8M76.5 100.4v1.7M77.4 101.2h4M77.4 100.4v1.7M81.4 100.3v1.9M81.7 100.6v1.3M82 100.9v.7"/>
<circle cx="34.9" cy="110.1" r=".3"/>
</g>
<g fill="#000" stroke="#000" stroke-width=".16">
<path d="M64.3 94.6l.3-.1a.24 .24 0 0 1 .1 .4 .24 .24 0 0 1-.4 0 .24 .24 0 0 1 0-.3zM64.3 87.5l.3-.1a.25 .25 0 0 1 .1 .4 .25 .25 0 0 1-.3 .1 .25 .25 0 0 1-.1-.4zM64.3 80.4l.3-.1 .1 .2v.2l-.2 .1-.2-.1zM72.6 94.6l.3-.1a.24 .24 0 0 1 .1 .4 .24 .24 0 0 1-.4 0 .24 .24 0 0 1 0-.3zM72.6 87.5l.3-.1a.25 .25 0 0 1 .1 .4 .25 .25 0 0 1-.4 .1 .25 .25 0 0 1 0-.4zM72.7 102.8l.3 .1v.3l-.2 .1-.2-.1-.1-.2zM81 102.8l.3 .1v.3l-.3 .1-.1-.1-.1-.2z"/>
<circle cx="48" cy="110.1" r=".24"/>
<circle cx="64.5" cy="110.1" r=".24"/>
</g>
<path d="M34.7 87.5a.3 .3 0 0 1 .5 0 .3 .3 0 0 1-.1 .4h-.3a.28 .28 0 0 1-.1-.4z" fill="#fff"/>
<g fill="none" stroke="#000" stroke-width=".16">
<path d="M34.1 90.6h1.7M34.3 90.9h1.2M34.6 91.2h.6M34.7 87.5a.3 .3 0 0 1 .5 0 .3 .3 0 0 1-.1 .4h-.3a.28 .28 0 0 1-.1-.4zM34.9 88.9a1.19 1.19 0 0 0 1.2-1.7 1.19 1.19 0 0 0-2-.3 1.19 1.19 0 0 0 .6 1.9l.2 .1v1.7M35.2 87.7h.9M47 95.1h1.9M47.3 95.4h1.3M47.6 95.7h.7M47.9 94.7v.4M153.1 114.8h16.6M161.4 106.6h8.3"/>
<path d="M153.1 139.6h16.6M26.7 173.3a.59 .59 0 0 0-.7-.6 .59 .59 0 0 0-.5 .7 .58 .58 0 0 0 .7 .5 .58 .58 0 0 0 .5-.6h1.2M26.7 176.9a.58 .58 0 0 0-.8-.6 .58 .58 0 0 0-.2 .9 .58 .58 0 0 0 .9-.2l.1-.1h1.2M31.4 173.3l1.2 .6M31.4 176.9l1.2 .6M32.6 172.7l-1.2 .6h-1.2M32.6 176.3l-1.2 .6h-1.2M32.6 179.8l-1.2 .6h-1.2M26.7 183.9a.58 .58 0 0 0-.8-.5 .58 .58 0 0 0-.2 .9 .58 .58 0 0 0 .9-.2l.1-.2h1.2M26.7 180.4a.59 .59 0 0 0-.8-.6 .59 .59 0 0 0-.3 .9 .59 .59 0 0 0 1 .1l.1-.4h1.2M31.4 183.9l1.2 .6M31.4 180.4l1.2 .6"/>
<path d="M32.6 183.3l-1.2 .6h-1.2"/>
</g>
<path d="M47.8 87.5l.3-.1a.25 .25 0 0 1 .1 .4 .25 .25 0 0 1-.4 .1 .25 .25 0 0 1 0-.4z" fill="#000" stroke="#000" stroke-width=".16"/>
<path d="M27.9 171.5h2.3v14.2h-2.3z" fill="#fff" stroke="#000" stroke-width=".16"/>
<path d="M77.3 173.1l.3-.1 .1 .2v.2l-.2 .1-.2-.1z" fill="#000" stroke="#000" stroke-width=".16"/>
<path d="M79.9 171.5h2.3v10.7h-2.3z" fill="#fff" stroke="#000" stroke-width=".16"/>
<g fill="none" stroke="#000" stroke-width=".16">
<path d="M144.9 114.8h2.3l.3-.6 .6 1.2 .6-1.2 .6 1.2 .6-1.2 .6 1.2 .3-.6h2.3M153.1 133.7h2.4l.3-.6 .6 1.2 .6-1.2 .6 1.2 .6-1.2 .6 1.2 .3-.6h2.3M75.2 173.3a.6 .6 0 0 0-.8-.6 .6 .6 0 0 0-.3 .9 .61 .61 0 0 0 .6 .2 .61 .61 0 0 0 .5-.5h4.7M76.6 165.9h1.9M76.6 169.3h1.8M76.9 165.7h1.2M77.2 165.3h.6M77.5 170.2l.6 .1 .3 .2M77.5 170.2l-.6 .1-.3 .2M77.5 165.9v3.4M77.5 170.2v3.1M77.5 176.5v.7"/>
<path d="M77.8 176.2v1.3M77.8 179.8v1.3M78.1 175.9v1.9M78.1 179.5v1.9M78.1 176.8h1.8M83.4 176.8l1.2 .6M83.4 173.3l1.2 .6M84.6 176.2l-1.2 .6h-1.2M84.6 179.8l-1.2 .6h-1.2M84.6 172.7l-1.2 .6h-1.2M102.5 173h2M102.9 173.3h1.3"/>
<path d="M103.2 173.7h.6M103.5 172.7v.3M77.5 180.1v.7M78.1 180.4h1.8M83.4 180.4l1.2 .6"/>
</g>
<path d="M50.3 171.5h2.4v14.2h-2.4z" fill="#fff" stroke="#000" stroke-width=".16"/>
<path d="M49.1 173.3a.51 .51 0 0 0-.6-.6l-.3 .1a.59 .59 0 0 0 0 1 .59 .59 0 0 0 .9-.5h1.2M49.1 176.9a.59 .59 0 0 0-.8-.5 .59 .59 0 0 0-.2 .9 .59 .59 0 0 0 .9-.1l.1-.3h1.2M53.9 173.3l1.1 .6M53.9 176.9l1.1 .6M55 172.7l-1.1 .6h-1.2M55 179.8l-1.1 .6h-1.2M55 176.3l-1.1 .6h-1.2M49.1 180.4a.53 .53 0 0 0-.4-.6h-.3a.59 .59 0 0 0-.2 1.1 .59 .59 0 0 0 .9-.5h1.2M49.1 183.9a.59 .59 0 0 0-.9-.4 .59 .59 0 0 0 .2 1 .66 .66 0 0 0 .7-.4v-.2h1.2M53.9 180.4l1.1 .6M53.9 183.9l1.1 .6M55 183.3l-1.1 .6h-1.2" fill="none" stroke="#000" stroke-width=".16"/>
<text font-size="7.5" x="23.1" y="24.5">RF2489</text>
<text font-size="5.8" x="158.6" y="23.7">Preliminary</text>
<text font-size="5.8" fill="#fff" x="7" y="133.2">8</text>
<g font-size="5">
<text x="67.5" y="38.1">Evaluation Board Schematic</text>
<text x="90.2" y="43.9">IF@184MHz</text>
</g>
<text font-size="3.7" x="65.8" y="48.9">(Download Bill of Materials from www.rfmd.com.)</text>
<g font-size="3.3">
<text x="18" y="265.6">8-44</text>
<text x="169.3" y="265.6">Rev A10 011017</text>
</g>
<text font-size="2.9" x="9.7" y="160.4" transform="rotate(-90 9.7 160.4)">FRONT-ENDS</text>
<g font-size="1.6">
<text x="29.9" y="56.2">VCC</text>
<text x="171.8" y="58.1">50 Ω µstrip</text>
<text x="186.3" y="58.8">J11</text>
<text x="25.4" y="63.3">BAND SEL</text>
<text x="99.7" y="62.3">33 nF</text>
<text x="100.3" y="60.4">C26</text>
<text x="113.2" y="64.3">33 nF</text>
<text x="113.8" y="62.4">C25</text>
<text x="131" y="63.1">C24</text>
<text x="131.1" y="65">DNI</text>
<text x="184.5" y="60.7">MIX L IN</text>
<text x="28.2" y="70.4">IP SET</text>
<text x="93.8" y="69.4">33 nF</text>
<text x="94.4" y="67.5">C27</text>
<text x="114.6" y="70.5">L11</text>
<text x="122.7" y="70.2">C23</text>
<text x="164.8" y="71.3">F2</text>
<text x="28.4" y="77.5">IF SEL</text>
<text x="87.9" y="76.5">33 nF</text>
<text x="88.4" y="74.6">C28</text>
<text x="113.8" y="72.4">47 nH</text>
<text x="122.2" y="72.1">33 nF</text>
<text x="143.2" y="77.2">VCC</text>
<text x="29.9" y="81">VCC</text>
<text x="60.1" y="83.1">L1</text>
<text x="67.6" y="82.9">C1</text>
<text x="82" y="83.6">33 nF</text>
<text x="82.6" y="81.7">C29</text>
<text x="118.5" y="82">20 kΩ</text>
<text x="119.2" y="80.1">R10</text>
<text x="130.2" y="82">5.1 kΩ</text>
<text x="131.5" y="80.1">R9</text>
<text x="146.8" y="83.7">L10</text>
<text x="155.8" y="82.9">C22</text>
<text x="25.3" y="89.1">FM IF OUT</text>
<text x="28.4" y="87.2">J1</text>
<text x="38.2" y="86.4">50 Ω µstrip</text>
<text x="51.1" y="90">C2</text>
<text x="58.4" y="85">270 nH</text>
<text x="59.4" y="89.8">R2</text>
<text x="66.4" y="84.8">6.8 pF</text>
<text x="87.3" y="88.1">32</text>
<text x="93.2" y="88.1">31</text>
<text x="99.1" y="88.1">30</text>
<text x="105" y="88.1">29</text>
<text x="110.9" y="88.1">28</text>
<text x="116.8" y="88.1">27</text>
<text x="122.7" y="88.1">26</text>
<text x="128.6" y="88.1">25</text>
<text x="146" y="85.5">10 nH</text>
<text x="155.9" y="84.8">DNI</text>
<text x="164.1" y="90">C21</text>
<text x="171.8" y="86.4">50 Ω µstrip</text>
<text x="184.5" y="89.1">LNA L OUT</text>
<text x="187.3" y="87.2">J10</text>
<text x="43.6" y="92.6">DNI</text>
<text x="44" y="90.7">R3</text>
<text x="50.5" y="91.9">7 pF</text>
<text x="59.1" y="91.7">0 Ω</text>
<text x="65.6" y="92.6">120 nH</text>
<text x="67.3" y="90.7">L2</text>
<text x="73.6" y="92.6">10 kΩ</text>
<text x="74.7" y="90.7">R1</text>
<text x="84.2" y="91.7">1</text>
<text x="132.2" y="91.7">24</text>
<text x="163.3" y="91.9">1.8 pF</text>
<text x="58.1" y="98.9">6.8 pF</text>
<text x="59.4" y="97">C3</text>
<text x="74.7" y="99.9">6.8 pF</text>
<text x="75.9" y="98">C4</text>
<text x="84.2" y="97.6">2</text>
<text x="132.2" y="97.6">23</text>
<text x="140.6" y="100.2">L16</text>
<text x="156.4" y="101.5">L9</text>
<text x="164.1" y="101.8">C20</text>
<text x="29.9" y="103.5">VCC</text>
<text x="58.8" y="108">270 nH</text>
<text x="60.5" y="106.1">L4</text>
<text x="66.6" y="108">120 nH</text>
<text x="68.2" y="106.1">L3</text>
<text x="76" y="108">10 kΩ</text>
<text x="77.1" y="106.1">R4</text>
<text x="84.2" y="103.5">3</text>
<text x="132.2" y="103.5">22</text>
<text x="139.6" y="102.1">1.5 nH</text>
<text x="155.2" y="103.4">47 nH</text>
<text x="163.5" y="103.7">33 nF</text>
<text x="184.5" y="108">LNA L IN</text>
<text x="186.9" y="106.1">J9</text>
<text x="22.9" y="111.5">CDMA IF OUT</text>
<text x="27.2" y="109.6">J2</text>
<text x="38.2" y="108.9">50 Ω µstrip</text>
<text x="44" y="113.2">R6</text>
<text x="51.1" y="112.4">C6</text>
<text x="59.4" y="112.2">R5</text>
<text x="84.2" y="109.4">4</text>
<text x="132.2" y="109.4">21</text>
<text x="138.7" y="113.5">33 nF</text>
<text x="139.3" y="111.5">C17</text>
<text x="147.5" y="111.8">R12</text>
<text x="147.7" y="113.6">0 Ω</text>
<text x="155.3" y="110.7">33 nF</text>
<text x="155.8" y="108.8">C19</text>
<text x="171.8" y="113.6">50 Ω µstrip</text>
<text x="171.8" y="108.7">50 Ω µstrip</text>
<text x="43.6" y="115.1">DNI</text>
<text x="50.5" y="114.3">7 pF</text>
<text x="59.1" y="114.1">0 Ω</text>
<text x="74.7" y="116">6.8 pF</text>
<text x="75.9" y="114.2">C5</text>
<text x="84.2" y="115.3">5</text>
<text x="132.2" y="115.3">20</text>
<text x="147.7" y="119">L12</text>
<text x="154.7" y="118.2">C18</text>
<text x="184.5" y="116.2">LNA H IN</text>
<text x="187" y="114.3">J8</text>
<text x="25.3" y="123">/2 SELECT</text>
<text x="30.2" y="125">J3</text>
<text x="74.9" y="122">33 nF</text>
<text x="75.5" y="120.1">C30</text>
<text x="84.2" y="121.2">6</text>
<text x="132.2" y="121.2">19</text>
<text x="146.7" y="120.9">7.5 nH</text>
<text x="154.6" y="120.1">1 pF</text>
<text x="29" y="126.9">LO IN</text>
<text x="38.2" y="127.6">50 Ω µstrip</text>
<text x="50.3" y="131.7">68 Ω</text>
<text x="51.1" y="129.8">R8</text>
<text x="84.2" y="127.1">7</text>
<text x="132.2" y="127.1">18</text>
<text x="146.7" y="130.5">7.5 nH</text>
<text x="148.1" y="128.7">L7</text>
<text x="155.8" y="130.6">R11</text>
<text x="164.1" y="130.5">C31</text>
<text x="184.4" y="127.1">VCC</text>
<text x="24.7" y="135.1">HB LO OUT</text>
<text x="28.1" y="133.3">J4</text>
<text x="38.2" y="135.8">50 Ω µstrip</text>
<text x="50.4" y="137.6">2 nH</text>
<text x="50.8" y="135.7">L13</text>
<text x="84.2" y="133">8</text>
<text x="87.7" y="136.6">9</text>
<text x="93.2" y="136.6">10</text>
<text x="99.1" y="136.6">11</text>
<text x="105" y="136.6">12</text>
<text x="110.9" y="136.6">13</text>
<text x="116.8" y="136.6">14</text>
<text x="122.7" y="136.6">15</text>
<text x="128.6" y="136.6">16</text>
<text x="132.2" y="133">17</text>
<text x="139.8" y="136.1">L6</text>
<text x="146.9" y="137.9">15 nH</text>
<text x="147.7" y="136">L15</text>
<text x="156" y="132.5">0 Ω</text>
<text x="163.3" y="132.3">0.5 pF</text>
<text x="24.9" y="141.1">LB LO OUT</text>
<text x="28.2" y="139.1">J5</text>
<text x="38.2" y="141.8">50 Ω µstrip</text>
<text x="50.4" y="143.5">2 nH</text>
<text x="50.8" y="141.6">L14</text>
<text x="82" y="143">33 nF</text>
<text x="83" y="141.1">C7</text>
<text x="125.7" y="143">33 nF</text>
<text x="126.3" y="141.1">C14</text>
<text x="139.1" y="138">1 nH</text>
<text x="140.6" y="142.7">C15</text>
<text x="147" y="143.8">33 nF</text>
<text x="147.5" y="141.9">C16</text>
<text x="171.8" y="141.8">50 Ω µstrip</text>
<text x="184.5" y="141.1">LNA H OUT</text>
<text x="187.8" y="139.1">J7</text>
<text x="29.9" y="147.2">VCC</text>
<text x="88.9" y="148.2">C8</text>
<text x="120.4" y="148.2">C13</text>
<text x="140.7" y="144.6">DNI</text>
<text x="184.4" y="147.2">LNA GAIN</text>
<text x="27" y="154.3">ENABLE</text>
<text x="87.9" y="150.1">33 nF</text>
<text x="94.8" y="155.3">C9</text>
<text x="119.8" y="150.1">33 nF</text>
<text x="184.4" y="154.3">MIX GAIN</text>
<text x="20" y="161.4">TX BUFF ENABLE</text>
<text x="93.8" y="157.2">33 nF</text>
<text x="105.8" y="161.6">L5</text>
<text x="122.7" y="161.8">C12</text>
<text x="104.6" y="163.5">47 nH</text>
<text x="122.8" y="163.7">DNI</text>
<text x="129.6" y="162.3">F1</text>
<text x="21.6" y="173.7">P1-1</text>
<text x="28.1" y="171.1">P1</text>
<text x="28.6" y="173.7">1</text>
<text x="32.7" y="173.7">/2 SELECT</text>
<text x="44.1" y="173.7">P2-1</text>
<text x="50.5" y="171.1">P2</text>
<text x="51.1" y="173.7">1</text>
<text x="55.2" y="173.7">ENABLE</text>
<text x="70.1" y="173.7">P3-1</text>
<text x="72.7" y="171.2">1 µF</text>
<text x="72.8" y="169.2">C32</text>
<text x="77.6" y="169.2">+</text>
<text x="80.1" y="171.1">P3</text>
<text x="80.6" y="173.7">1</text>
<text x="84.7" y="173.7">VCC</text>
<text x="104.9" y="170.6">33 nF</text>
<text x="105.5" y="168.7">C10</text>
<text x="113.2" y="170.6">33 nF</text>
<text x="113.8" y="168.7">C11</text>
<text x="21.6" y="177.3">P1-2</text>
<text x="28.6" y="177.3">2</text>
<text x="32.7" y="177.3">IF SEL</text>
<text x="44.1" y="177.3">P2-2</text>
<text x="51.1" y="177.3">2</text>
<text x="55.2" y="177.2">TX BUFF ENABLE</text>
<text x="80.6" y="177.3">2</text>
<text x="84.7" y="177.3">GND</text>
<text x="112.5" y="179.1">50 Ω µstrip</text>
<text x="21.6" y="184.4">P1-4</text>
<text x="21.6" y="180.9">P1-3</text>
<text x="28.6" y="180.9">3</text>
<text x="28.6" y="184.4">4</text>
<text x="32.7" y="184.4">BAND SEL</text>
<text x="32.7" y="180.9">IP SET</text>
<text x="44.1" y="180.9">P2-3</text>
<text x="44.1" y="184.4">P2-4</text>
<text x="51.1" y="180.9">3</text>
<text x="51.1" y="184.4">4</text>
<text x="55.2" y="180.9">MIX GAIN</text>
<text x="55.2" y="184.4">LNA GAIN</text>
<text x="78.9" y="183.5">CON3</text>
<text x="80.6" y="180.9">3</text>
<text x="84.7" y="180.9">GND</text>
<text x="115.9" y="185.9">MIX H IN</text>
<text x="118.3" y="184">J6</text>
<text x="26.9" y="187.1">CON4</text>
<text x="49.3" y="187.1">CON4</text>
</g>
<text font-size="1.3" x="91.2" y="112.9">/2</text>
<g font-size="1.2">
<text x="158.6" y="73.8">GND GND</text>
<text x="158.6" y="75">GND GND</text>
<text x="161.8" y="76.9" transform="rotate(-90 161.8 76.9)">IN</text>
<text x="161.8" y="72.6" transform="rotate(-90 161.8 72.6)">OUT</text>
<text x="128.5" y="165.9">OUT</text>
<text x="134.1" y="165.9">IN</text>
<text x="132.2" y="168.4" transform="rotate(-90 132.2 168.4)">GND GND</text>
<text x="133.4" y="168.4" transform="rotate(-90 133.4 168.4)">GND GND</text>
</g>
<g font-size="1.1">
<text x="161.2" y="69.3" transform="rotate(-90 161.2 69.3)">5</text>
<text x="155.5" y="75.1">3</text>
<text x="155.5" y="73.5">6</text>
<text x="166.7" y="75.1">1</text>
<text x="166.8" y="73.6">4</text>
<text x="161.2" y="78.2" transform="rotate(-90 161.2 78.2)">2</text>
<text x="135.6" y="150.6">2489310 Rev. 1</text>
<text x="132" y="160.3" transform="rotate(-90 132 160.3)">4</text>
<text x="133.6" y="160.3" transform="rotate(-90 133.6 160.3)">1</text>
<text x="127.1" y="165.3">5</text>
<text x="136" y="165.3">2</text>
<text x="131.9" y="171.5" transform="rotate(-90 131.9 171.5)">6</text>
<text x="133.4" y="171.5" transform="rotate(-90 133.4 171.5)">3</text>
</g>
</svg>
